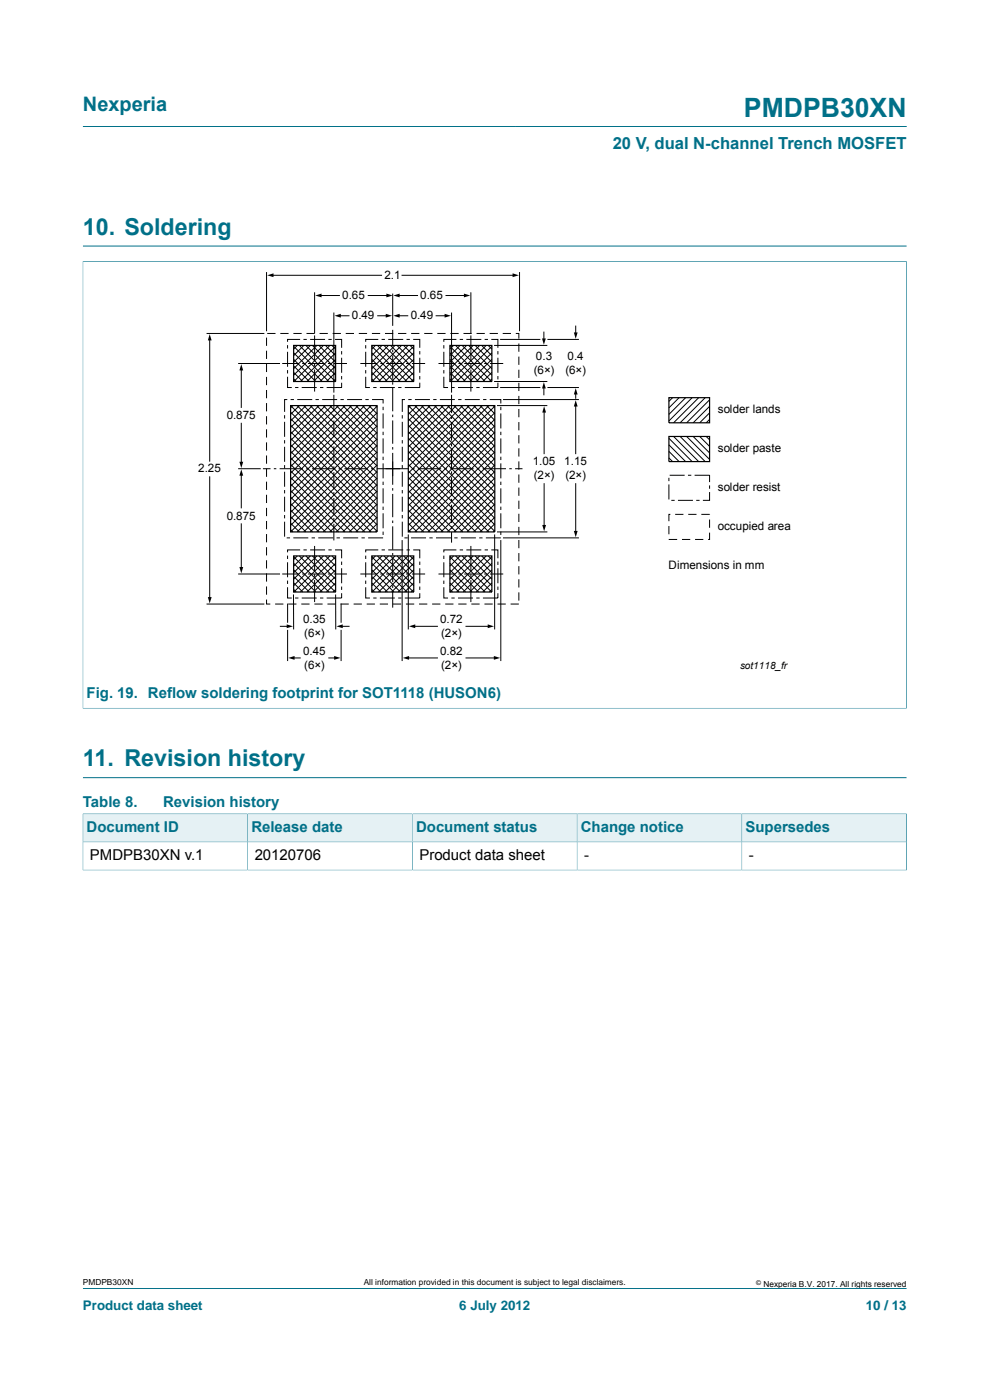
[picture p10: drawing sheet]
<svg xmlns="http://www.w3.org/2000/svg" width="210mm" height="297mm" viewBox="0 0 210 297" stroke-linecap="round" stroke-linejoin="round" font-family="sans-serif">
<path d="M17.6 26.8h174.7M17.5 55.5h174.9M17.6 52.2h174.7M17.6 55.4v94.9M192.3 55.4v94.9M17.5 150.2h174.9M17.6 165h174.7M17.6 273.3h174.7" fill="none" stroke="#007088" stroke-width=".21"/>
<g fill="none" stroke="#000" stroke-width=".21">
<path d="M56.5 57.7v12.6M57.7 58.4h23.2M85.3 58.4h23.7M110.2 57.7v12.6M43.8 70.7h12.3M44.5 71.9v25.9M50.5 77.1h8.9M51.2 78.3v8.1M56.5 71.6v1.8M56.5 74.4v1.7M56.5 77.2v1.7M56.5 80v1.7"/>
<path d="M56.7 70.7h1.7M59.5 70.7h1.7M59.9 77.1h3.5M61 79.9v2.3h.9M61 73.2v.7M61 74.6v3.2M61 78.5v.7M62.2 70.7h1.8M62.3 74.8l6.1 6.1M62.3 76.2l4.7 4.7M62.3 79l1.9 1.9M62.3 73.5l7.5 7.4"/>
<path d="M62.4 77.7l3.2 3.2M63.1 73.3l-.8 .8M63.5 73.3l7.7 7.7M63.7 72h-2.7v.5M64.1 77.1h.5M64.4 72h.7M64.4 73.3l-2.1 2.1M64.9 73.3l6.3 6.3M65 70.7h1.8M65.3 77.1h3.6M65.8 72h3.2M65.8 73.3l-3.5 3.5"/>
<path d="M66.3 73.3l4.9 4.9M66.7 62v8.7M66.7 71.2v5.3M66.7 77.2v.5M66.7 78.4v4.7M67.2 73.3l-4.9 4.9M67.6 73.3l3.6 3.5M67.8 70.7h1.7M67.9 62.7h4.1M68.6 73.3l-6.3 6.3M69 73.3l2.2 2.1M69.6 77.1h.5"/>
<path d="M69.7 72h.7M70 73.3l-7.7 7.7M70.4 73.3l.8 .8M70.6 70.7h1.7M70.8 77.1h2.8M70.8 66.3v17M71.1 72h1.4v1.8M71.1 77.7l-3.2 3.2M71.2 74.8l-6.1 6.1M71.2 76.2l-4.7 4.7M71.2 79l-1.9 1.9M71.2 73.5l-7.5 7.4"/>
<path d="M72 67h2M72.5 74.5v.7M72.5 75.9v3.2M72.5 79.8v.7M73.3 70.7h1.8M76.1 70.7h1.8M76.4 77.1h3.6M77.6 79.9v2.3h.9M77.6 73.2v.7M77.6 74.6v3.2M77.6 78.5v.7M78.1 62.7h4.1"/>
<path d="M78.9 74.8l6 6.1M78.9 76.2l4.7 4.7M78.9 79l1.9 1.9M78.9 73.5l7.4 7.4M78.9 70.7h1.7M79 77.7l3.2 3.2M79.6 73.3l-.7 .8M80.1 73.3l7.7 7.7M80.1 67h2M80.2 72h-2.6v.5M80.7 77.1h.5M80.9 72h.7"/>
<path d="M81 73.3l-2.1 2.1M81.5 73.3l6.3 6.3M81.7 70.7h1.7M81.9 77.1h3.5M82.4 72h3.1M82.4 73.3l-3.5 3.5M82.8 73.3l5 4.9M83.3 62.3v6.8M83.3 70v3.5M83.3 74.2v.5M83.3 75.4v5M83.8 73.3l-4.9 4.9"/>
<path d="M84.2 73.3l3.6 3.5M84.4 70.7h1.8M84.5 62.7h4.1M84.5 67h2M85.2 73.3l-6.3 6.3M85.6 73.3l2.2 2.1M86.1 77.1h.6M86.2 72h.7M86.6 73.3l-7.7 7.7M87 73.3l.8 .8M87.2 70.7h1.8M87.4 77.1h2.8"/>
<path d="M87.6 72h1.4v1.8M87.7 77.7l-3.2 3.2M87.8 74.8l-6.1 6.1M87.8 76.2l-4.7 4.7M87.8 79l-2 1.9M87.8 73.5l-7.5 7.4M89 74.5v.7M89 75.9v3.2M89 79.8v.7M90 70.7h1.7M92.5 67h2.1M92.8 70.7h1.7"/>
<path d="M93 77.1h3.5M94.1 79.9v2.3h.9M94.1 73.2v.7M94.1 74.6v3.2M94.1 78.5v.7M94.6 62.7h4.1M95.4 74.8l6.1 6.1M95.4 76.2l4.7 4.7M95.4 79l2 1.9M95.4 73.5l7.5 7.4M95.5 77.7l3.2 3.2M95.5 70.7h1.8"/>
<path d="M95.8 66.3v17M96.2 73.3l-.8 .8M96.6 73.3l7.7 7.7M96.8 72h-2.7v.5M97.2 77.1h.6M97.5 72h.7M97.6 73.3l-2.2 2.1M98 73.3l6.3 6.3M98.3 70.7h1.8M98.5 77.1h3.5M98.9 72h3.2M99 73.3l-3.6 3.5"/>
<path d="M99.4 73.3l4.9 4.9M99.9 62v8.7M99.9 71.2v5.3M99.9 77.2v.5M99.9 78.4v4.7M100.4 73.3l-5 4.9M100.8 73.3l3.5 3.5M101.1 70.7h1.7M101.7 73.3l-6.3 6.3M102.2 73.3l2.1 2.1M102.7 77.1h.5M102.8 72h.7"/>
<path d="M103.1 73.3l-7.7 7.7M103.6 73.3l.7 .8M103.9 70.7h1.7M103.9 77.1h2.8M104.2 72h1.4v1.8M104.2 77.7l-3.2 3.2M104.3 74.8l-6 6.1M104.3 76.2l-4.7 4.7M104.3 79l-1.9 1.9M104.3 73.5l-7.4 7.4M104.8 73.3h11.3M105.6 74.5v.7"/>
<path d="M105.6 75.9v3.2M105.6 79.8v.7M106.1 72h8.5M106.6 70.7h1.8M109.4 70.7h.7v1.1M110.1 72.9v1.7M110.1 75.7v1.7M110.1 78.4v1.8M115.4 70.5v1.6M116.1 72h6.7M122.1 69.2v1.6M50.5 99.4h4.8"/>
<path d="M51.2 89.8v8.4M55.8 99.4h1.6M56.5 82.7v1.8M56.5 85.5v1.8M56.5 88.3v1.7M56.5 91.1v1.7M56.5 93.8v1.8M56.5 96.6v1.8M56.5 99.4v1.8M58.1 99.4h.5M59.3 99.4h5M60.4 88.1v.7"/>
<path d="M60.4 89.5v3.2M60.4 93.4v.7M60.4 94.8v3.2M60.4 98.7v.7M60.9 84.8h-.5v2.6M61.6 95.7l17.1 17.2M61.6 87.4l18.4 18.4M61.6 98.5l14.4 14.4M61.6 99.9l13 13M61.6 94.4l18.4 18.3M61.6 93l18.4 18.3M61.6 91.6l18.4 18.4"/>
<path d="M61.6 90.2l18.4 18.4M61.6 88.8l18.4 18.4M61.6 86l18.4 18.4M61.6 84.8h.7M61.6 97.1l15.8 15.8M62.1 86l-.5 .5M62.3 80.4l.5 .5M62.6 82.2h.7M63 86.1l17 16.9M63.1 84.8h3.1M63.5 86l-1.9 1.9M64 82.2h3.2"/>
<path d="M64.4 86.1l15.6 15.5M64.9 86l-3.3 3.3M65 99.4h.5M65.8 86.1l14.2 14.2M66.2 99.4h4.9M66.3 86l-4.7 4.7M66.9 84.8h.7M67.2 86.1l12.8 12.8M67.7 86l-6.1 6.1M67.9 82.2h.7M68.3 84.8h3.2M68.6 86.1l11.4 11.4"/>
<path d="M69 86l-7.4 7.5M70 86.1l10 10M70.4 86l-8.8 8.8M70.8 83.8v3.5M70.8 88v.5M70.8 89.2v3.6M70.8 93.5v.5M70.8 94.7v3.5M70.8 98.9v.6M71.2 80.4l-.6 .5M71.3 86.1l8.7 8.6M71.8 86l-10.2 10.2"/>
<path d="M71.8 99.4h.6M72.2 84.8h.7M72.5 81.2v1h-3.2M72.7 86.1l7.3 7.2M73.1 99.4h4.9M73.2 86l-11.6 11.6M73.6 84.8h3.2M74.1 86.1l5.9 5.8M74.6 86l-13 13M75.5 86.1l4.5 4.5M76 86l-14.4 14.4M76.9 86.1l3.1 3.1"/>
<path d="M77.4 86l-15.8 15.8M77.5 84.8h.7M78.3 86.1l1.7 1.7M78.7 99.4h.5M78.7 86l-17.1 17.2M78.9 80.4l.5 .5M78.9 84.8h2.4v.8M79.2 82.2h.7M79.6 86.1l.4 .3M79.9 99.4h6.8M80 86.2l-18.4 18.3M80 87.6l-18.4 18.3"/>
<path d="M80 88.9l-18.4 18.4M80 90.3l-18.4 18.4M80 91.7l-18.4 18.4M80 94.5l-18.4 18.4M80 95.9l-17 16.9M80 97.3l-15.6 15.5M80 98.6l-14.2 14.2M80 93.1l-18.4 18.4M80.6 82.2h3.2M81.3 86.3v.7M81.3 87.7v3.2M81.3 91.6v.7"/>
<path d="M81.3 93v3.2M81.3 96.9v.7M81.3 98.3v3.2M83.3 81.1v.5M83.3 82.3v5M83.3 88v.5M83.3 89.2v4.9M83.3 94.8v.6M83.3 96.1v6.7M84.5 82.2h.7M85.3 88.1v.7M85.3 89.5v3.2"/>
<path d="M85.3 93.4v.7M85.3 94.8v3.2M85.3 98.7v.7M85.9 84.8h-.6v2.6M86.6 97.1l15.7 15.8M86.6 98.5l14.3 14.4M86.6 84.8h.7M86.6 99.9l12.9 13M86.6 94.4l18.4 18.3M86.6 93l18.4 18.3M86.6 91.6l18.4 18.4M86.6 90.2l18.4 18.4"/>
<path d="M86.6 88.8l18.4 18.4M86.6 87.4l18.4 18.4M86.6 86l18.4 18.4M86.6 95.7l17.1 17.2M87.1 86l-.5 .5M87.4 99.4h.5M87.8 80.4l-.6 .5M88 86.1l17 16.9M88 84.8h3.2M88.5 86l-1.9 1.9M88.6 99.4h5M89 81.2v1h-3.1"/>
<path d="M89.4 86.1l15.6 15.5M89.9 86l-3.3 3.3M90.8 86.1l14.2 14.2M91.2 86l-4.6 4.7M91.9 84.8h.7M92.2 86.1l12.8 12.8M92.6 86l-6 6.1M93.3 84.8h3.2M93.5 86.1l11.5 11.4M94 86l-7.4 7.5M94.3 99.4h.5M94.9 86.1l10.1 10"/>
<path d="M95.4 86l-8.8 8.8M95.4 80.4l.6 .5M95.5 99.4h5M95.7 82.2h.7M95.8 83.8v3.8M95.8 88.3v.6M95.8 89.6v3.9M95.8 94.2v.5M95.8 95.4v3.9M95.8 100v.5M96.3 86.1l8.7 8.6M96.8 86l-10.2 10.2"/>
<path d="M97.2 82.2h3.1M97.2 84.8h.7M97.7 86.1l7.3 7.2M98.2 86l-11.6 11.6M98.6 84.8h3.2M99.1 86.1l5.9 5.8M99.5 86l-12.9 13M100.5 86.1l4.5 4.5M100.9 86l-14.3 14.4M101 82.2h.7M101.2 99.4h.5M101.8 86.1l3.2 3.1"/>
<path d="M102.3 86l-15.7 15.8M102.4 99.4h4.9M102.5 84.8h.7M103.2 86.1l1.8 1.7M103.7 86l-17.1 17.2M103.9 84.8h2.3v.8M104.3 80.4l-.5 .5M104.6 86.1l.4 .3M104.8 80.9h11.3M105 87.6l-18.4 18.3M105 86.2l-18.4 18.3M105 88.9l-18.4 18.4"/>
<path d="M105 90.3l-18.4 18.4M105 91.7l-18.4 18.4M105 93.1l-18.4 18.4M105 94.5l-18.4 18.4M105 95.9l-17 16.9M105 97.3l-15.6 15.5M105 98.6l-14.2 14.2M105.4 86h10.7M105.6 81.2v1h-3.2M106.1 82.2h8.5M106.2 86.3v.7M106.2 87.7v3.2"/>
<path d="M106.2 91.6v.7M106.2 93v3.2M106.2 96.9v.7M106.2 98.3v3.2M106.7 84.8h16.1M108 99.4h.6M109.3 99.4h1.5M110.1 81.2v1.8M110.1 84v1.7M110.1 86.8v1.7M110.1 89.5v1.8M110.1 92.3v1.8"/>
<path d="M110.1 95.1v1.8M110.1 97.9v1.7M115.4 82.1v1.7M115.4 87.2v9M116.1 82.2h6.7M122.1 83.4v1.1M122.1 86v10.2M141.9 95.8l2.2 2.1M141.9 93l4.9 4.9M141.9 94.4l3.5 3.5M141.9 97.1l.8 .8M142.7 84.4l-.8 .7"/>
<path d="M142.9 92.6l5.3 5.3M144.1 84.4l-2.2 2.1M144.3 92.6l5.3 5.3M145.4 84.4l-3.5 3.5M145.7 92.6l4.8 4.9M146.8 84.4l-4.9 4.9M147 92.6l3.5 3.5M148.2 84.4l-5.3 5.3M148.4 92.6l2.1 2.1M149.6 84.4l-5.3 5.3M149.8 92.6l.7 .7M150.5 86.2l-3.5 3.5"/>
<path d="M150.5 87.6l-2.1 2.1M150.5 89l-.7 .7M150.5 84.8l-4.8 4.9M44.5 101.2v25.7M51.2 100.6v7.1M51.2 111.1v9.5M56.5 102.2v1.7M56.5 105v1.7M56.5 107.7v1.8M56.5 110.5v1.8M56.5 113.3v1.7M56.5 116.1v1.7"/>
<path d="M56.5 118.9v1.7M60.4 100.1v3.2M60.4 104v.7M60.4 105.4v3.2M60.4 109.3v.7M60.4 110.7v3.1M60.8 114.1h.7M61 117.9v.7M61 119.3v3.2M61.6 102.7l10.2 10.2M61.6 112.4l.5 .5M61.6 104.1l8.8 8.8"/>
<path d="M61.6 106.8l6.1 6.1M61.6 108.2l4.7 4.7M61.6 109.6l3.3 3.3M61.6 101.3l11.6 11.6M61.6 111l1.9 1.9M61.6 105.4l7.4 7.5M62.2 114.1h3.2M62.3 119.5l6.1 6.1M62.3 118.1l7.5 7.5M63.1 117.9l-.8 .8M63.5 117.9l7.7 7.7M63.7 116.7h-2.7v.5"/>
<path d="M64.4 116.7h.7M64.4 117.9l-2.1 2.2M64.9 117.9l6.3 6.4M65.8 116.7h3.2M65.8 117.9l-3.5 3.6M66.1 114.1h.7M66.3 117.9l4.9 5M66.7 115.8v5.3M67.2 117.9l-4.9 5M67.5 114.1h3.2M67.6 117.9l3.6 3.6M68.6 117.9l-6.3 6.4"/>
<path d="M69 117.9l2.2 2.2M69.7 116.7h.7M70 117.9l-7.7 7.7M70.4 117.9l.8 .8M70.8 100.2v3.5M70.8 104.4v.5M70.8 105.6v3.6M70.8 109.9v.5M70.8 111.1v3.5M71.1 116.7h1.4v1.7M71.2 119.5l-6.1 6.1M71.2 118.1l-7.5 7.5"/>
<path d="M71.4 114.1h.7M72.5 119.1v.7M72.8 114.1h3.2M76.7 114.1h.7M77.6 117.9v.7M77.6 119.3v3.2M78.1 114.1h3.2M78.9 119.5l6 6.1M78.9 118.1l7.4 7.5M79.6 117.9l-.7 .8M80 101.4l-11.4 11.4M80 102.8l-10 10"/>
<path d="M80 104.2l-8.7 8.6M80 105.6l-7.3 7.2M80 107l-5.9 5.8M80 108.3l-4.5 4.5M80 109.7l-3.1 3.1M80 111.1l-1.7 1.7M80 100l-12.8 12.8M80 112.5l-.4 .3M80.1 117.9l7.7 7.7M80.2 116.7h-2.6v.5M80.9 116.7h.7M81 117.9l-2.1 2.2"/>
<path d="M81.3 102.2v.7M81.3 103.6v3.2M81.3 107.5v.7M81.3 108.9v3.2M81.3 112.8v.7M81.5 117.9l6.3 6.4M82.4 116.7h3.1M82.4 117.9l-3.5 3.6M82.8 117.9l5 5M83.3 103.5v.6M83.3 104.8v4.9M83.3 110.4v.6"/>
<path d="M83.3 111.7v4.9M83.3 117.3v.5M83.3 118.5v5M83.8 117.9l-4.9 5M84.2 117.9l3.6 3.6M85.2 117.9l-6.3 6.4M85.3 114.6v25.6M85.3 100.1v3.2M85.3 104v.7M85.3 105.4v3.2M85.3 109.3v.7M85.3 110.7v3.1"/>
<path d="M85.6 117.9l2.2 2.2M85.8 114.1h.7M86.2 116.7h.7M86.6 117.9l-7.7 7.7M86.6 106.8l6 6.1M86.6 111l1.9 1.9M86.6 102.7l10.2 10.2M86.6 112.4l.5 .5M86.6 108.2l4.6 4.7M86.6 109.6l3.3 3.3M86.6 101.3l11.6 11.6M86.6 113.4v20.1"/>
<path d="M86.6 105.4l7.4 7.5M86.6 104.1l8.8 8.8M87 117.9l.8 .8M87.2 114.1h3.2M87.6 116.7h1.4v1.7M87.8 119.5l-6.1 6.1M87.8 118.1l-7.5 7.5M89 119.1v.7M91.1 114.1h.7M92.5 114.1h3.2M94.1 117.9v.7M94.1 119.3v3.2"/>
<path d="M95.4 119.5l6.1 6.1M95.4 118.1l7.5 7.5M95.8 101.2v3.9M95.8 105.8v.6M95.8 107.1v3.8M95.8 111.6v.6M95.8 112.9v2.2M96.2 117.9l-.8 .8M96.4 114.1h.7M96.6 117.9l7.7 7.7M96.8 116.7h-2.7v.5M97.5 116.7h.7"/>
<path d="M97.6 117.9l-2.2 2.2M97.8 114.1h3.1M98 117.9l6.3 6.4M98.9 116.7h3.2M99 117.9l-3.6 3.6M99.4 117.9l4.9 5M99.9 115.8v5.3M100.4 117.9l-5 5M100.8 117.9l3.5 3.6M101.7 114.1h.7M101.7 117.9l-6.3 6.4M102.2 117.9l2.1 2.2"/>
<path d="M102.8 116.7h.7M103.1 114.1h3.1M103.1 117.9l-7.7 7.7M103.6 117.9l.7 .8M104.2 116.7h1.4v1.7M104.3 119.5l-6 6.1M104.3 118.1l-7.4 7.5M104.9 113.4v20.1M105 100l-12.8 12.8M105 101.4l-11.5 11.4M105 102.8l-10.1 10M105 104.2l-8.7 8.6"/>
<path d="M105 105.6l-7.3 7.2M105 107l-5.9 5.8M105 108.3l-4.5 4.5M105 109.7l-3.2 3.1M105 111.1l-1.8 1.7M105 112.5l-.4 .3M105.4 112.8h10.7M105.6 119.1v.7M106.2 114.6v25.6M106.2 102.2v.7M106.2 103.6v3.2M106.2 107.5v.7"/>
<path d="M106.2 108.9v3.2M106.2 112.8v.7M106.7 114.1h16.1M110.1 100.7v1.7M110.1 103.4v1.8M110.1 106.2v1.8M110.1 109v1.7M110.1 111.8v1.7M110.1 114.6v1.7M110.1 117.3v1.8M115.4 102.6v9M122.1 102.6v10.3"/>
<path d="M141.9 101.4v.7M141.9 102.8v3.2M141.9 111.6v1.7M141.9 114.4h1.7M142.1 100.8h3.1M142.2 109.1h-.3v1.5M142.4 106.1h.7M143.2 109.1h1.8M143.8 106.1h3.2M144.7 114.4h1.7M145.9 100.8h.7M146 109.1h1.7"/>
<path d="M147.3 100.8h3.2v1.5M147.4 114.4h1.8M147.7 106.1h.7M148.8 109.1l1.7 .1M150.5 113v1.4h-.3M150.5 110.2v1.8M150.5 104.4v1.7h-1.4M150.5 103v.7M43.8 128.1h12.3M50.5 121.8h8.9M56.5 127.2v.9h.8M56.5 121.6v1.8"/>
<path d="M56.5 124.4v1.8M58.4 128.1h1.7M59.5 132.9h1.6M59.9 121.8h3.5M61 124.6v2.3h.9M61 123.2v.7M61 128v4.1M61 133.6v6.6M61.1 128.1h1.8M62.2 139.6h1.5M62.3 126.1v7.4M62.3 120.9l4.7 4.7"/>
<path d="M62.3 123.7l1.9 1.9M62.3 125l.5 .6M62.4 122.4l3.2 3.2M62.6 126.9h.7M63.9 128.1h1.8M64 126.9h3.2M64.1 121.8h.5M65.3 121.8h3.6M66.7 128.1h1.7M66.7 121.8v.6M66.7 123.1v4.6M67.9 126.9h.7"/>
<path d="M69.5 128.1h1.7M69.6 121.8h.5M69.7 139.6h1.4M70.8 121.8h2.8M71.1 122.4l-3.2 3.2M71.2 120.9l-4.7 4.7M71.2 123.7l-1.9 1.9M71.2 125l-.6 .6M71.2 126.1v7.4M72.2 128.1h1.8M72.4 128v4.1M72.4 133.6v6.6"/>
<path d="M72.4 132.9h1.6M72.5 125.8v1.1h-3.2M72.5 120.6v3.1M72.5 124.4v.7M75 128.1h1.8M76.4 121.8h3.6M77.6 124.6v2.3h.9M77.6 123.2v.7M77.8 128.1h1.7M78.9 120.9l4.7 4.7M78.9 123.7l1.9 1.9M78.9 125l.5 .6"/>
<path d="M79 122.4l3.2 3.2M79.2 126.9h.7M80.6 128.1h1.7M80.6 126.9h3.2M80.7 121.8h.5M81.9 121.8h3.5M83.3 124.2v.5M83.3 125.4v3.5M83.3 128.1h1.8M84.5 126.9h.7M86.1 128.1h1.8M86.1 121.8h.6"/>
<path d="M86.5 139.6h6.3M87.4 121.8h2.8M87.7 122.4l-3.2 3.2M87.8 120.9l-4.7 4.7M87.8 123.7l-2 1.9M87.8 125l-.6 .6M87.8 132.9h5M88.9 128.1h1.7M89 125.8v1.1h-3.1M89 120.6v3.1M89 124.4v.7M91.7 128.1h1.7"/>
<path d="M93 121.8h3.5M94.1 124.6v2.3h.9M94.1 123.2v.7M94.4 128.1h1.8M95.4 120.9l4.7 4.7M95.4 123.7l2 1.9M95.4 125l.6 .6M95.5 122.4l3.2 3.2M95.7 126.9h.7M97.2 126.9h3.1M97.2 128.1h1.8M97.2 121.8h.6"/>
<path d="M98.5 121.8h3.5M98.8 132.9h4.9M98.8 139.6h6.2M99.9 121.8v.6M99.9 123.1v4.6M100 128.1h1.7M101 126.9h.7M102.7 121.8h.5M102.8 128.1h1.7M103.9 121.8h2.8M104.2 122.4l-3.2 3.2M104.3 120.9l-4.7 4.7"/>
<path d="M104.3 123.7l-1.9 1.9M104.3 125l-.5 .6M105.5 128.1h1.8M105.6 125.8v1.1h-3.2M105.6 120.6v3.1M105.6 124.4v.7M108.3 128.1h1.8M110.1 120.1v1.8M110.1 122.9v1.7M110.1 125.7v1.7"/>
</g>
<g fill="#000">
<path d="M56.7 58.4l1.3-.4v.8zM108.7 58l1.4 .4-1.4 .4zM44.5 70.9l.4 1.3h-.8zM51.2 77.2l.4 1.4h-.8zM66.9 62.7l1.3-.4v.8zM71 67l1.3-.4v.8zM81.8 66.6l1.4 .4-1.4 .4zM82 62.3l1.3 .4-1.3 .4zM83.4 67l1.4-.4v.8zM83.4 62.7l1.4-.4v.8zM94.3 66.6l1.4 .4-1.4 .4zM98.4 62.3l1.3 .4-1.3 .4z"/>
<path d="M115 71.8h.8l-.4 1.3zM121.7 70.5h.8l-.4 1.4zM50.8 98h.8l-.4 1.3zM115.4 81.1l.4 1.3h-.8zM115.4 86.2l.4 1.3h-.8zM122.1 82.3l.4 1.4h-.8zM122.1 84.9l.4 1.3h-.8zM51.2 99.6l.4 1.3h-.8zM115 111.4h.8l-.4 1.3zM121.7 112.6h.8l-.4 1.4zM44.1 126.7h.8l-.4 1.3zM50.8 120.3h.8l-.4 1.3z"/>
<path d="M60.8 132.5l1.4 .4-1.4 .4zM61.1 139.6l1.4-.4v.8zM70.9 139.2l1.3 .4-1.3 .4zM71.4 132.9l1.3-.4v.8zM85.4 139.6l1.4-.4v.8zM86.7 132.9l1.4-.4v.8zM103.5 132.5l1.3 .4-1.3 .4zM104.8 139.2l1.3 .4-1.3 .4z"/>
</g>
<path d="M62.3 73.3h8.9v7.6h-8.9zM78.9 73.3h8.9v7.6h-8.9zM95.4 73.3h8.9v7.6h-8.9zM61.6 86h18.4v26.8h-18.4zM86.6 86h18.4v26.8h-18.4zM141.9 92.6h8.6v5.3h-8.6zM141.9 84.4h8.6v5.3h-8.6zM62.3 117.9h8.9v7.7h-8.9zM78.9 117.9h8.9v7.7h-8.9zM95.4 117.9h8.9v7.7h-8.9z" fill="none" stroke="#000" stroke-width=".25"/>
<path d="M17.7 172.7h34.8v5.8h-34.8z" fill="#e5f1f4"/>
<path d="M17.6 172.6v6h34.9v-6h-35" fill="none" stroke="#007088" stroke-width=".21"/>
<path d="M52.6 172.7h34.8v5.8h-34.8z" fill="#e5f1f4"/>
<path d="M52.5 172.6h35v6h-35z" fill="none" stroke="#007088" stroke-width=".21"/>
<path d="M87.6 172.7h34.7v5.8h-34.7z" fill="#e5f1f4"/>
<path d="M87.5 172.6h34.9v6h-34.9z" fill="none" stroke="#007088" stroke-width=".21"/>
<path d="M122.5 172.7h34.8v5.8h-34.8z" fill="#e5f1f4"/>
<path d="M122.4 172.6h35v6h-35z" fill="none" stroke="#007088" stroke-width=".21"/>
<path d="M157.4 172.7h34.8v5.8h-34.8z" fill="#e5f1f4"/>
<path d="M52.5 178.6v6M87.5 178.6v6M122.4 178.6v6M192.3 172.6v12M192.3 178.6h-174.7v6M192.4 172.6h-35v12M17.5 184.6h174.9" fill="none" stroke="#007088" stroke-width=".21"/>
<text font-size="5.6" fill="#007088" x="157.8" y="24.8">PMDPB30XN</text>
<g font-size="4.9" fill="#007088">
<text x="17.6" y="49.8">10. Soldering</text>
<text x="17.6" y="162.6">11. Revision history</text>
</g>
<text font-size="4.2" fill="#007088" x="17.6" y="23.6">Nexperia</text>
<text font-size="3.5" fill="#007088" x="130" y="31.7">20 V, dual N-channel Trench MOSFET</text>
<g font-size="3.2" fill="#007088">
<text x="18.4" y="148.1">Fig. 19. Reflow soldering footprint for SOT1118 (HUSON6)</text>
<text x="17.6" y="171.3">Table 8.</text>
<text x="34.6" y="171.3">Revision history</text>
<text x="18.4" y="176.5">Document ID</text>
<text x="53.3" y="176.5">Release date</text>
<text x="88.3" y="176.5">Document status</text>
<text x="123.2" y="176.5">Change notice</text>
<text x="158.1" y="176.5">Supersedes</text>
</g>
<g font-size="3.2">
<text x="19.1" y="182.4">PMDPB30XN v.1</text>
<text x="54" y="182.4">20120706</text>
<text x="89" y="182.4">Product data sheet</text>
<text x="123.9" y="182.4">-</text>
<text x="158.8" y="182.4">-</text>
</g>
<g font-size="2.8" fill="#007088">
<text x="17.6" y="277.9">Product data sheet</text>
<text x="97.4" y="277.9">6 July 2012</text>
<text x="183.7" y="277.9">10 / 13</text>
</g>
<g font-size="2.5">
<text x="81.5" y="59.2">2.1</text>
<text x="72.6" y="63.5">0.65</text>
<text x="89.2" y="63.5">0.65</text>
<text x="74.6" y="67.8">0.49</text>
<text x="87.1" y="67.8">0.49</text>
<text x="113.7" y="76.4">0.3</text>
<text x="120.4" y="76.4">0.4</text>
<text x="113.2" y="79.4">(6×)</text>
<text x="119.9" y="79.4">(6×)</text>
<text x="48.1" y="88.9">0.875</text>
<text x="152.2" y="87.7">solder lands</text>
<text x="152.2" y="95.9">solder paste</text>
<text x="42.1" y="100.2">2.25</text>
<text x="113" y="98.7">1.05</text>
<text x="113.2" y="101.7">(2×)</text>
<text x="119.7" y="98.7">1.15</text>
<text x="119.9" y="101.7">(2×)</text>
<text x="152.2" y="104.2">solder resist</text>
<text x="48.1" y="110.2">0.875</text>
<text x="152.2" y="112.5">occupied area</text>
<text x="141.8" y="120.8">Dimensions in mm</text>
<text x="64.3" y="132.1">0.35</text>
<text x="64.5" y="135.1">(6×)</text>
<text x="93.3" y="132.1">0.72</text>
<text x="93.6" y="135.1">(2×)</text>
<text x="64.3" y="138.9">0.45</text>
<text x="64.5" y="141.9">(6×)</text>
<text x="93.3" y="138.9">0.82</text>
<text x="93.6" y="141.9">(2×)</text>
</g>
<text font-size="2.1" x="157" y="141.9">sot1118_fr</text>
<g font-size="1.8">
<text x="17.6" y="272.7">PMDPB30XN</text>
<text x="77.2" y="272.7">All information provided in this document is subject to legal disclaimers.</text>
<text x="161.9" y="273">Nexperia B.V. 2017. All rights reserved</text>
</g>
<text font-size="1.4" x="160.4" y="272.6">©</text>
</svg>
